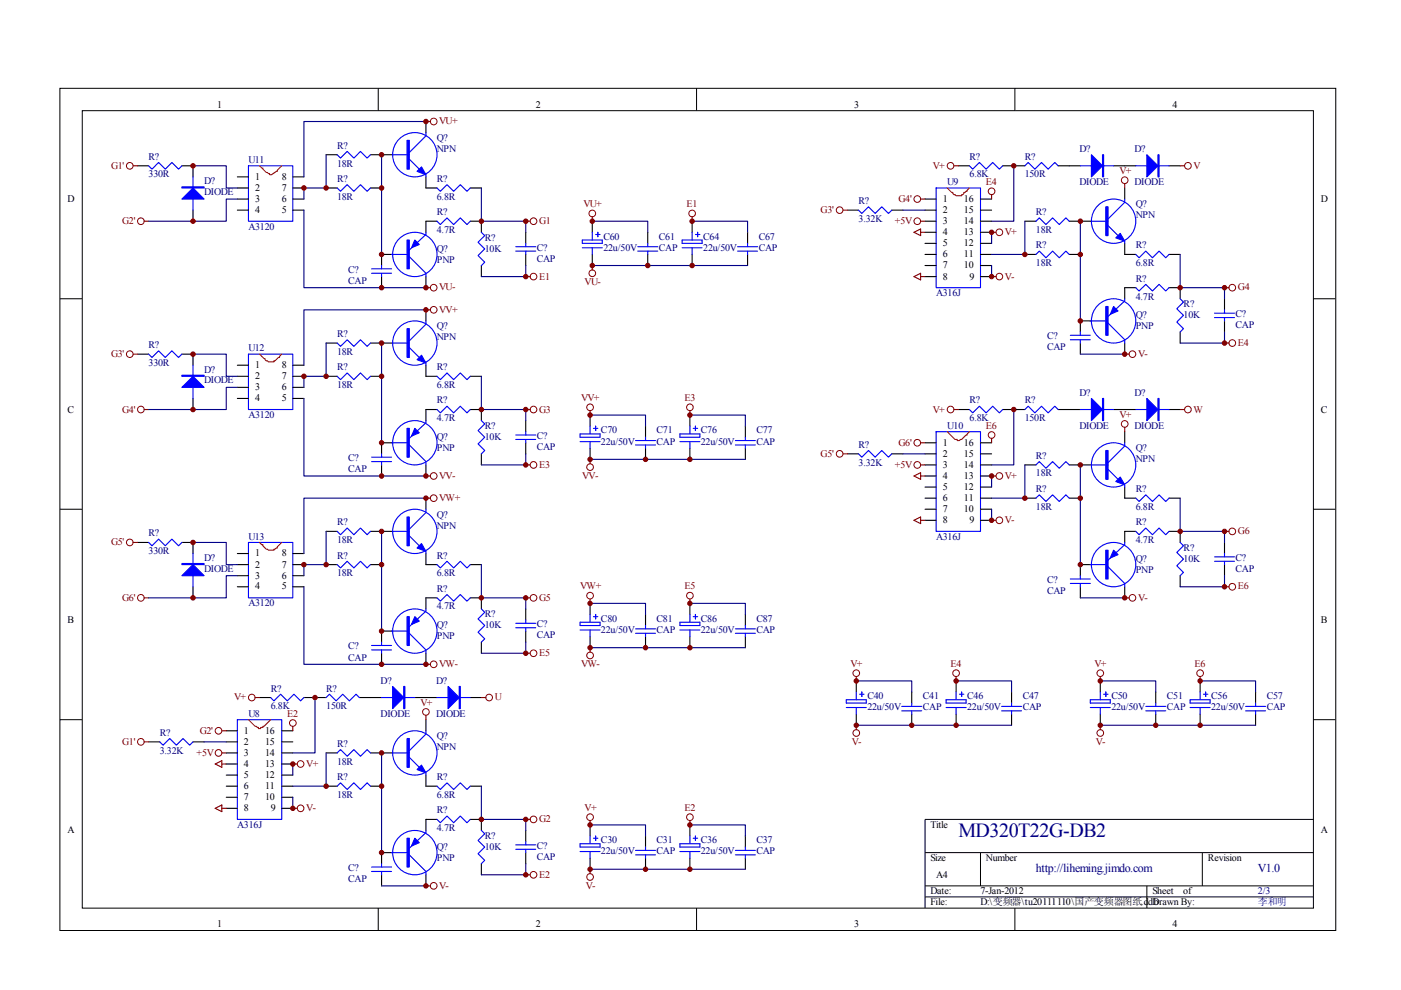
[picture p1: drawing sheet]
<svg xmlns="http://www.w3.org/2000/svg" width="297mm" height="210mm" viewBox="0 0 297 210" stroke-linecap="round" stroke-linejoin="round" font-family="sans-serif">
<g fill="none" stroke="#000" stroke-width=".21">
<path d="M12.7 18.7h270.5v178.6h-270.5zM80.2 18.7v4.7M147.7 18.7v4.7M215.2 18.7v4.7M17.4 23.5h261.1v169h-261.1zM12.7 63.3h4.7M278.4 63.3h4.7M12.7 108h4.7M278.4 108h4.7M12.7 152.6h4.7M278.4 152.6h4.7M278.4 173.7h-82.3v18.8"/>
<path d="M80.2 192.5v4.7M147.7 192.5v4.7M196.1 180.8h82.3M196.1 187.8h82.3M196.1 190.2h82.3M207.9 180.8v7M215.2 192.5v4.7M243.2 187.8v4.7M254.9 180.8v7"/>
</g>
<g fill="none" stroke="#00f" stroke-width=".23">
<path d="M31.5 35.2l.7 .7 1.4-1.4 1.4 1.4 1.4-1.4 1.5 1.4 .7-.7M40.9 37.5v7.1M52.7 35.2h9.4v11.7h-9.4zM71.5 32.8l.7 .7 1.4-1.4 1.4 1.4 1.4-1.4 1.4 1.4 .7-.7M71.5 39.9l.7 .7 1.4-1.4 1.4 1.4 1.4-1.4 1.4 1.4 .7-.7M83.2 32.8h3.6M86.8 33.7l2.1 2.2M90.3 28.1v.7l-3.5 3.5M90.3 37v.5M92.7 39.9l.7 .7 1.4-1.4 1.4 1.4 1.4-1.4 1.4 1.4 .7-.7M198.5 39.9h9.4v21.1h-9.4zM205.5 35.2l.7 .7 1.5-1.4 1.4 1.4 1.4-1.4 1.4 1.4 .7-.7"/>
<path d="M217.3 35.2l.7-.7 1.4 1.4 1.4-1.4 1.4 1.4 1.4-1.4 .7 .7M229 35.2h7.1M240.8 35.2h7.1M78.8 57h4.2M78.8 57.9h4.2M80.9 56.3v.7M80.9 57.9v.7M83 53.9h3.3M86.8 54.4l3.5 3.5v.7M90.3 49.3v.4l-3.5 3.3M92.7 46.9l.7 .7 1.4-1.4 1.4 1.4 1.4-1.4 1.4 1.4 .7-.7M102.1 49.3l.7 .7-1.4 1.4 1.4 1.4-1.4 1.4 1.4 1.4-.7 .7"/>
<path d="M109.4 52.3h4.2M109.4 53.2h4.2M111.5 51.6v.7M111.5 53.2v.7M123.5 50.9h4.2v.7h-4.2zM123.5 52.5h4.2M125.6 49.3v1.6M125.6 52.5v1.4M126.3 49.7h.9M126.8 49.3v.9M135.2 52.3h4.3M135.2 53.2h4.3"/>
<path d="M137.3 51.6v.7M137.3 53.2v.7M144.6 52.5h4.3M144.6 50.9h4.3v.7h-4.3zM146.7 49.3v1.6M146.7 52.5v1.4M147.4 49.7h1M147.9 49.3v.9M156.4 52.3h4.2M156.4 53.2h4.2M158.5 51.6v.7M158.5 53.2v.7"/>
<path d="M182 44.6l.7 .7 1.4-1.4 1.4 1.4 1.5-1.4 1.4 1.4 .7-.7M219.6 46.9l.8-.7 1.4 1.4 1.4-1.4 1.4 1.4 1.4-1.4 .7 .7M219.6 53.9l.8-.7 1.4 1.5 1.4-1.5 1.4 1.5 1.4-1.5 .7 .7M231.4 46.9h3.5M234.9 47.8l2.1 2.2M238.5 42.2v.7l-3.6 3.5M238.5 51.1v.5M240.8 53.9l.7 .8 1.4-1.5 1.4 1.5 1.4-1.5 1.5 1.5 .7-.8M31.5 75.1l.7 .7 1.4-1.4 1.4 1.4 1.4-1.4 1.5 1.4 .7-.7M40.9 77.4v7.1M52.7 75.1h9.4v11.7h-9.4zM71.5 72.7l.7 .7 1.4-1.4 1.4 1.4 1.4-1.4 1.4 1.4 .7-.7"/>
<path d="M71.5 79.8l.7 .7 1.4-1.4 1.4 1.4 1.4-1.4 1.4 1.4 .7-.7M83.2 72.7h3.6M86.8 73.7l2.1 2.1M90.3 68v.7l-3.5 3.6M90.3 77v.4M92.7 79.8l.7 .7 1.4-1.4 1.4 1.4 1.4-1.4 1.4 1.4 .7-.7M226.9 71.1h4.3M226.9 72h4.3M229 70.4v.7M229 72v.7M231.2 68h3.3M234.9 68.5l3.6 3.5v.7"/>
<path d="M238.5 63.3v.5l-3.6 3.3M240.8 61l.7 .7 1.4-1.4 1.4 1.4 1.4-1.4 1.5 1.4 .7-.7M250.2 63.3l.7 .7-1.4 1.5 1.4 1.4-1.4 1.4 1.4 1.4-.7 .7M257.5 66.4h4.2M257.5 67.3h4.2M259.6 65.7v.7M259.6 67.3v.7M78.8 96.9h4.2M78.8 97.9h4.2M80.9 96.2v.7M80.9 97.9v.7M83 93.9h3.3"/>
<path d="M86.8 94.3l3.5 3.6v.7M90.3 89.2v.4l-3.5 3.3M92.7 86.8l.7 .7 1.4-1.4 1.4 1.4 1.4-1.4 1.4 1.4 .7-.7M102.1 89.2l.7 .7-1.4 1.4 1.4 1.4-1.4 1.4 1.4 1.4-.7 .7M109.4 92.2h4.2M109.4 93.2h4.2M111.5 91.5v.7M111.5 93.2v.7M123 92h4.2v.7h-4.2zM123 93.6h4.2M125.1 90.4v1.6M125.1 93.6v1.5"/>
<path d="M125.8 90.8h1M126.3 90.4v.9M134.7 94.3h4.3M134.7 93.4h4.3M136.9 92.7v.7M136.9 94.3v.8M144.2 93.6h4.2M144.2 92h4.2v.7h-4.2zM146.3 90.4v1.6M146.3 93.6v1.5M147 90.8h.9M147.4 90.4v.9"/>
<path d="M155.9 94.3h4.2M155.9 93.4h4.2M158 92.7v.7M158 94.3v.8M182 96.2l.7 .7 1.4-1.4 1.4 1.4 1.5-1.4 1.4 1.4 .7-.7M198.5 91.5h9.4v21.2h-9.4zM205.5 86.8l.7 .7 1.5-1.4 1.4 1.4 1.4-1.4 1.4 1.4 .7-.7M217.3 86.8l.7-.7 1.4 1.4 1.4-1.4 1.4 1.4 1.4-1.4 .7 .7M219.6 98.6l.8-.7 1.4 1.4 1.4-1.4 1.4 1.4 1.4-1.4 .7 .7M229 86.8h7.1M231.4 98.6h3.5M234.9 99.5l2.1 2.1"/>
<path d="M238.5 93.9v.7l-3.6 3.5M240.8 86.8h7.1M31.5 115l.7 .7 1.4-1.4 1.4 1.4 1.4-1.4 1.5 1.4 .7-.7M40.9 117.4v7M52.7 115h9.4v11.8h-9.4zM71.5 112.7l.7 .7 1.4-1.4 1.4 1.4 1.4-1.4 1.4 1.4 .7-.7M71.5 119.7l.7 .7 1.4-1.4 1.4 1.4 1.4-1.4 1.4 1.4 .7-.7M83.2 112.7h3.6M86.8 113.6l2.1 2.1M90.3 108v.7l-3.5 3.5M90.3 116.9v.5M92.7 119.7l.7 .7 1.4-1.4 1.4 1.4 1.4-1.4 1.4 1.4 .7-.7"/>
<path d="M219.6 105.6l.8-.7 1.4 1.4 1.4-1.4 1.4 1.4 1.4-1.4 .7 .7M231.2 119.7h3.3M238.5 115v.5l-3.6 3.3M238.5 102.8v.5M240.8 105.6l.7 .7 1.4-1.4 1.4 1.4 1.4-1.4 1.5 1.4 .7-.7M240.8 112.7l.7 .7 1.4-1.4 1.4 1.4 1.4-1.4 1.5 1.4 .7-.7M250.2 115l.7 .7-1.4 1.4 1.4 1.4-1.4 1.4 1.4 1.5-.7 .7M257.5 118.1h4.2M257.5 119h4.2M259.6 117.4v.7M259.6 119v.7M78.8 136.9h4.2"/>
<path d="M78.8 137.8h4.2M80.9 136.2v.7M80.9 137.8v.7M83 133.8h3.3M86.8 134.3l3.5 3.5v.7M90.3 129.1v.5l-3.5 3.3M92.7 126.8l.7 .7 1.4-1.4 1.4 1.4 1.4-1.4 1.4 1.4 .7-.7M102.1 129.1l.7 .7-1.4 1.4 1.4 1.4-1.4 1.4 1.4 1.4-.7 .8M109.4 132.2h4.2M109.4 133.1h4.2M111.5 131.5v.7M111.5 133.1v.7"/>
<path d="M123 131.9h4.2v.7h-4.2zM123 133.6h4.2M125.1 130.3v1.6M125.1 133.6v1.4M125.8 130.8h1M126.3 130.3v.9M134.7 134.3h4.3M134.7 133.3h4.3M136.9 132.6v.7M136.9 134.3v.7M144.2 131.9h4.2v.7h-4.2zM144.2 133.6h4.2"/>
<path d="M146.3 130.3v1.6M146.3 133.6v1.4M147 130.8h.9M147.4 130.3v.9M155.9 134.3h4.2M155.9 133.3h4.2M158 132.6v.7M158 134.3v.7M226.9 122.8h4.3M226.9 123.7h4.3M229 122.1v.7M229 123.7v.7"/>
<path d="M234.9 120.2l3.6 3.5v.7M33.9 157.3l.7 .7 1.4-1.4 1.4 1.4 1.4-1.4 1.4 1.4 .7-.7M50.3 152.6h9.4v21.1h-9.4zM57.4 147.9l.7 .7 1.4-1.4 1.4 1.4 1.4-1.4 1.4 1.4 .7-.7M69.1 147.9l.7-.7 1.5 1.4 1.4-1.4 1.4 1.4 1.4-1.4 .7 .7M71.5 159.6l.7-.7 1.4 1.4 1.4-1.4 1.4 1.4 1.4-1.4 .7 .7M80.9 147.9h7.1M83.2 159.6h3.6M90.3 154.9v.7l-3.5 3.6M92.7 147.9h7M179.4 148.4h4.3v.7h-4.3zM179.4 150h4.3"/>
<path d="M181.5 146.7v1.7M181.5 150v1.4M182.3 147.2h.9M182.7 146.7v1M191.2 150.7h4.2M191.2 149.8h4.2M193.3 149.1v.7M193.3 150.7v.7M200.6 150h4.2M200.6 148.4h4.2v.7h-4.2zM202.7 146.7v1.7M202.7 150v1.4"/>
<path d="M203.4 147.2h1M203.9 146.7v1M212.4 150.7h4.2M212.4 149.8h4.2M214.5 149.1v.7M214.5 150.7v.7M231.2 150h4.2M231.2 148.4h4.2v.7h-4.2zM233.3 146.7v1.7M233.3 150v1.4M234 147.2h.9M234.5 146.7v1"/>
<path d="M242.9 150.7h4.3M242.9 149.8h4.3M245 149.1v.7M245 150.7v.7M252.3 150h4.3M252.3 148.4h4.3v.7h-4.3zM254.4 146.7v1.7M254.4 150v1.4M255.2 147.2h.9M255.6 146.7v1M264.1 150.7h4.2M264.1 149.8h4.2"/>
<path d="M266.2 149.1v.7M266.2 150.7v.7M71.5 166.7l.7-.7 1.4 1.4 1.4-1.4 1.4 1.4 1.4-1.4 .7 .7M86.8 160.6l2.1 2.1M90.3 176.1v.4l-3.5 3.3M90.3 163.9v.4M92.7 166.7l.7 .7 1.4-1.4 1.4 1.4 1.4-1.4 1.4 1.4 .7-.7M92.7 173.7l.7 .7 1.4-1.4 1.4 1.4 1.4-1.4 1.4 1.4 .7-.7M102.1 176.1l.7 .7-1.4 1.4 1.4 1.4-1.4 1.4 1.4 1.4-.7 .7M109.4 179.1h4.2M111.5 178.4v.7M123 178.9h4.2v.7h-4.2z"/>
<path d="M125.1 177.3v1.6M125.8 177.7h1M126.3 177.3v.9M136.9 179.6v.7M144.2 178.9h4.2v.7h-4.2zM146.3 177.3v1.6M147 177.7h.9M147.4 177.3v.9M158 179.6v.7M78.8 183.8h4.2M78.8 184.8h4.2M80.9 183.1v.7"/>
<path d="M80.9 184.8v.7M83 180.8h3.3M86.8 181.2l3.5 3.6v.7M109.4 180.1h4.2M111.5 180.1v.7M123 180.5h4.2M125.1 180.5v1.5M134.7 181.2h4.3M134.7 180.3h4.3M136.9 181.2v.8M144.2 180.5h4.2M146.3 180.5v1.5"/>
<path d="M155.9 181.2h4.2M155.9 180.3h4.2M158 181.2v.8"/>
<circle cx="88" cy="32.8" r="4.7"/>
<circle cx="88" cy="53.9" r="4.7"/>
<circle cx="236.1" cy="46.9" r="4.7"/>
<circle cx="88" cy="72.7" r="4.7"/>
<circle cx="236.1" cy="68" r="4.7"/>
<circle cx="88" cy="93.9" r="4.7"/>
<circle cx="236.1" cy="98.6" r="4.7"/>
<circle cx="88" cy="112.7" r="4.7"/>
<circle cx="236.1" cy="119.7" r="4.7"/>
<circle cx="88" cy="133.8" r="4.7"/>
<circle cx="88" cy="159.6" r="4.7"/>
<circle cx="88" cy="180.8" r="4.7"/>
</g>
<g fill="none" stroke="#000" stroke-width=".23">
<path d="M29.2 35.2h2.3M38.6 35.2h2.3v2.3M50.3 37.5h2.4M50.3 39.9h2.4M62.1 37.5h2.3M62.1 39.9h2.3M69.1 39.9h2.4M69.1 32.8h2.4M78.5 39.9h2.4M78.5 32.8h4.7M90.3 37.5v2.4h2.4M90.3 25.8v2.3"/>
<path d="M99.7 39.9h2.4M203.2 35.2h2.3M212.6 35.2h4.7M224.3 35.2h4.7M236.1 35.2h4.7M238.5 39.9v2.3M247.9 35.2h2.3M40.9 44.6v2.3M50.3 42.2h2.4M50.3 44.6h2.4M62.1 42.2h2.3M62.1 44.6h2.3"/>
<path d="M80.9 58.6v2.4M83.2 53.9h-2.3v2.4M90.3 58.6v2.4M92.7 46.9h-2.4v2.4M99.7 46.9h2.4v2.4M102.1 56.3v2.3M111.5 49.3v2.3M111.5 53.9v2.4M125.6 46.9v2.4M125.6 53.9v2.4M137.3 49.3v2.3M137.3 53.9v2.4"/>
<path d="M146.7 46.9v2.4M146.7 53.9v2.4M158.5 49.3v2.3M158.5 53.9v2.4M179.7 44.6h2.3M189.1 44.6h2.3M196.1 42.2h2.4M196.1 44.6h2.4M196.1 53.9h2.4M196.1 46.9h2.4M196.1 49.3h2.4M196.1 51.6h2.4"/>
<path d="M196.1 56.3h2.4M196.1 58.6h2.4M207.9 42.2h2.3M207.9 44.6h2.3M207.9 53.9h2.3M207.9 46.9h2.3M207.9 49.3h2.3M207.9 51.6h2.3M207.9 56.3h2.3M207.9 58.6h2.3M217.3 53.9h2.3M217.3 46.9h2.3"/>
<path d="M226.7 53.9h2.3M226.7 46.9h4.7M238.5 51.6v2.3h2.3M247.9 53.9h2.3M29.2 75.1h2.3M38.6 75.1h2.3v2.3M50.3 77.4h2.4M50.3 79.8h2.4M62.1 77.4h2.3M62.1 79.8h2.3M69.1 79.8h2.4M69.1 72.7h2.4"/>
<path d="M78.5 79.8h2.4M78.5 72.7h4.7M90.3 65.7v2.3M90.3 77.4v2.4h2.4M99.7 79.8h2.4M229 72.7v2.4M231.4 68h-2.4v2.4M238.5 72.7v2.4M240.8 61h-2.3v2.3M247.9 61h2.3v2.3M250.2 70.4v2.3M259.6 63.3v2.4"/>
<path d="M259.6 68v2.4M40.9 84.5v2.3M50.3 82.1h2.4M50.3 84.5h2.4M62.1 82.1h2.3M62.1 84.5h2.3M80.9 98.6v2.3M83.2 93.9h-2.3v2.3M90.3 98.6v2.3M92.7 86.8h-2.4v2.4M99.7 86.8h2.4v2.4M102.1 96.2v2.4"/>
<path d="M111.5 89.2v2.3M111.5 93.9v2.3M125.1 88v2.4M125.1 95.1v2.3M136.9 90.4v2.3M136.9 95.1v2.3M146.3 88v2.4M146.3 95.1v2.3M158 90.4v2.3M158 95.1v2.3M179.7 96.2h2.3M189.1 96.2h2.3"/>
<path d="M196.1 93.9h2.4M196.1 96.2h2.4M196.1 98.6h2.4M203.2 86.8h2.3M207.9 93.9h2.3M207.9 96.2h2.3M207.9 98.6h2.3M212.6 86.8h4.7M217.3 98.6h2.3M224.3 86.8h4.7M226.7 98.6h4.7M236.1 86.8h4.7"/>
<path d="M238.5 91.5v2.4M247.9 86.8h2.3M29.2 115h2.3M38.6 115h2.3v2.4M50.3 117.4h2.4M50.3 119.7h2.4M62.1 117.4h2.3M62.1 119.7h2.3M69.1 119.7h2.4M69.1 112.7h2.4M78.5 119.7h2.4M78.5 112.7h4.7"/>
<path d="M90.3 105.6v2.4M90.3 117.4v2.3h2.4M99.7 119.7h2.4M196.1 100.9h2.4M196.1 103.3h2.4M196.1 105.6h2.4M196.1 108h2.4M196.1 110.3h2.4M207.9 100.9h2.3M207.9 103.3h2.3M207.9 105.6h2.3M207.9 108h2.3"/>
<path d="M207.9 110.3h2.3M217.3 105.6h2.3M226.7 105.6h2.3M231.4 119.7h-2.4v2.4M238.5 103.3v2.3h2.3M240.8 112.7h-2.3v2.3M247.9 112.7h2.3v2.3M247.9 105.6h2.3M259.6 115v2.4M259.6 119.7v2.4M40.9 124.4v2.4M50.3 122.1h2.4"/>
<path d="M50.3 124.4h2.4M62.1 122.1h2.3M62.1 124.4h2.3M80.9 138.5v2.4M83.2 133.8h-2.3v2.4M90.3 138.5v2.4M92.7 126.8h-2.4v2.3M99.7 126.8h2.4v2.3M102.1 136.2v2.3M111.5 129.1v2.4M111.5 133.8v2.4M125.1 127.9v2.4"/>
<path d="M125.1 135v2.3M136.9 130.3v2.3M136.9 135v2.3M146.3 127.9v2.4M146.3 135v2.3M158 130.3v2.3M158 135v2.3M229 124.4v2.4M238.5 124.4v2.4M250.2 122.1v2.3M31.5 157.3h2.4M40.9 157.3h2.4"/>
<path d="M48 154.9h2.3M48 157.3h2.3M48 159.6h2.3M55 147.9h2.4M59.7 154.9h2.4M59.7 157.3h2.4M59.7 159.6h2.4M64.4 147.9h4.7M69.1 159.6h2.4M76.2 147.9h4.7M78.5 159.6h4.7M88 147.9h4.7"/>
<path d="M90.3 152.6v2.3M99.7 147.9h2.4M181.5 144.4v2.3M181.5 151.4v2.4M193.3 146.7v2.4M193.3 151.4v2.4M202.7 144.4v2.3M202.7 151.4v2.4M214.5 146.7v2.4M214.5 151.4v2.4M233.3 144.4v2.3M233.3 151.4v2.4"/>
<path d="M245 146.7v2.4M245 151.4v2.4M254.4 144.4v2.3M254.4 151.4v2.4M266.2 146.7v2.4M266.2 151.4v2.4M48 162h2.3M48 164.3h2.3M48 166.7h2.3M48 169h2.3M48 171.4h2.3M59.7 162h2.4"/>
<path d="M59.7 164.3h2.4M59.7 166.7h2.4M59.7 169h2.4M59.7 171.4h2.4M69.1 166.7h2.4M78.5 166.7h2.4M90.3 164.3v2.4h2.4M92.7 173.7h-2.4v2.4M99.7 173.7h2.4v2.4M99.7 166.7h2.4M111.5 176.1v2.3M125.1 174.9v2.4"/>
<path d="M136.9 177.3v2.3M146.3 174.9v2.4M158 177.3v2.3M80.9 185.5v2.3M83.2 180.8h-2.3v2.3M90.3 185.5v2.3M102.1 183.1v2.4M111.5 180.8v2.3M125.1 182v2.3M136.9 182v2.3M146.3 182v2.3M158 182v2.3"/>
</g>
<path d="M55 35.2l.5 .4h.2v.3l.7 .7 .7 .2v.2h.5l.5-.2v-.2l.7-.3v-.2l.9-.9M200.8 39.9l1 .9h.2a1.27 1.27 0 0 0 1.6 .7h.3v-.2l.5-.3v-.2l.7-.2v-.3l.4-.4M55 75.1l1 .9h.2v.3a2.17 2.17 0 0 0 1.9 .4v-.2h.2l.7-.7h.3v-.2l.4-.5M200.8 91.5l1.2 1.2a.74 .74 0 0 0 .9 .5v.2a2.15 2.15 0 0 0 1.9-1.2h.3v-.2l.4-.5M55 115l.5 .5h.2v.2l.5 .5a2.17 2.17 0 0 0 1.9 .5v-.3l.7-.2v-.2l.9-1M52.7 152.6l.2 .2a3.7 3.7 0 0 0 1.9 1.4v.3h.5v-.3h.4v-.2h.3l1.4-1.4" fill="none" stroke="#f00" stroke-width=".23"/>
<g fill="#00f" stroke="#00f" stroke-width=".23">
<path d="M88.4 36.3l1-.9 .9 1.6z"/>
<path d="M88 50.9l.9 .9-1.7 .7z"/>
<path d="M88.4 76.3l1-1 .9 1.7z"/>
<path d="M88 90.8l.9 1-1.7 .7z"/>
<path d="M88.4 116.2l1-.9 .9 1.6z"/>
<path d="M88 130.8l.9 .9-1.7 .7z"/>
<path d="M88.4 163.2l1-1 .9 1.7z"/>
<path d="M88 177.7l.9 1-1.7 .7z"/>
<path d="M83.2 145.5l2.4 2.4-2.4 2.3z"/>
<path d="M95 145.5l2.4 2.4-2.4 2.3z"/>
<path d="M236.6 50.4l.9-.9 1 1.6z"/>
<path d="M236.1 65l.9 .9-1.6 .7z"/>
<path d="M231.4 32.8l2.4 2.4-2.4 2.3z"/>
<path d="M243.2 32.8l2.3 2.4-2.3 2.3z"/>
<path d="M236.6 102.1l.9-.9 1 1.6z"/>
<path d="M236.1 116.7l.9 .9-1.6 .7z"/>
<path d="M231.4 84.5l2.4 2.3-2.4 2.4z"/>
<path d="M243.2 84.5l2.3 2.3-2.3 2.4z"/>
<path d="M38.6 42.2l2.3-2.3 2.4 2.3z"/>
<path d="M38.6 82.1l2.3-2.3 2.4 2.3z"/>
<path d="M38.6 122.1l2.3-2.4 2.4 2.4z"/>
<path d="M86.3 29.8h.5v6.1h-.5z" fill-rule="evenodd"/>
<path d="M86.3 50.9h.5v6.1h-.5z" fill-rule="evenodd"/>
<path d="M86.3 69.7h.5v6.1h-.5z" fill-rule="evenodd"/>
<path d="M86.3 90.8h.5v6.1h-.5z" fill-rule="evenodd"/>
<path d="M86.3 109.6h.5v6.1h-.5z" fill-rule="evenodd"/>
<path d="M86.3 130.8h.5v6.1h-.5z" fill-rule="evenodd"/>
<path d="M86.3 156.6h.5v6.1h-.5z" fill-rule="evenodd"/>
<path d="M86.3 177.7h.5v6.1h-.5z" fill-rule="evenodd"/>
<path d="M85.6 145.5h.2v4.7h-.2z" fill-rule="evenodd"/>
<path d="M97.4 145.5h.2v4.7h-.2z" fill-rule="evenodd"/>
<path d="M234.5 43.9h.4v6.1h-.4z" fill-rule="evenodd"/>
<path d="M234.5 65h.4v6.1h-.4z" fill-rule="evenodd"/>
<path d="M233.8 32.8h.2v4.7h-.2z" fill-rule="evenodd"/>
<path d="M245.5 32.8h.2v4.7h-.2z" fill-rule="evenodd"/>
<path d="M234.5 95.5h.4v6.1h-.4z" fill-rule="evenodd"/>
<path d="M234.5 116.7h.4v6.1h-.4z" fill-rule="evenodd"/>
<path d="M233.8 84.5h.2v4.7h-.2z" fill-rule="evenodd"/>
<path d="M245.5 84.5h.2v4.7h-.2z" fill-rule="evenodd"/>
<path d="M38.6 39.6h4.7v.3h-4.7z" fill-rule="evenodd"/>
<path d="M38.6 79.5h4.7v.3h-4.7z" fill-rule="evenodd"/>
<path d="M38.6 119.5h4.7v.2h-4.7z" fill-rule="evenodd"/>
</g>
<g fill="none" stroke="#800000" stroke-width=".21">
<circle cx="27.5" cy="35.2" r=".71"/>
<circle cx="92" cy="25.8" r=".71"/>
<circle cx="201.5" cy="35.2" r=".71"/>
<circle cx="238.5" cy="38.2" r=".71"/>
<circle cx="251.9" cy="35.2" r=".71"/>
<circle cx="29.9" cy="46.9" r=".7"/>
<circle cx="113.1" cy="46.9" r=".7"/>
<circle cx="113.1" cy="58.6" r=".7"/>
<circle cx="125.6" cy="57.9" r=".71"/>
<circle cx="125.6" cy="45.3" r=".71"/>
<circle cx="146.7" cy="45.3" r=".7"/>
<circle cx="178" cy="44.6" r=".71"/>
<circle cx="194.5" cy="46.9" r=".71"/>
<circle cx="194.5" cy="42.2" r=".71"/>
<circle cx="210.2" cy="40.6" r=".71"/>
<circle cx="211.9" cy="49.2" r=".71"/>
<circle cx="211.9" cy="58.6" r=".7"/>
<circle cx="27.5" cy="75.1" r=".71"/>
<circle cx="92" cy="65.7" r=".71"/>
<circle cx="92" cy="61" r=".71"/>
<circle cx="240.1" cy="75.1" r=".71"/>
<circle cx="261.3" cy="61" r=".71"/>
<circle cx="261.3" cy="72.7" r=".71"/>
<circle cx="29.9" cy="86.8" r=".7"/>
<circle cx="113.1" cy="98.6" r=".71"/>
<circle cx="113.1" cy="86.8" r=".7"/>
<circle cx="125.1" cy="86.4" r=".71"/>
<circle cx="125.1" cy="99" r=".71"/>
<circle cx="146.3" cy="86.4" r=".71"/>
<circle cx="178" cy="96.2" r=".71"/>
<circle cx="194.5" cy="98.6" r=".71"/>
<circle cx="194.5" cy="93.9" r=".71"/>
<circle cx="201.5" cy="86.8" r=".71"/>
<circle cx="210.2" cy="92.2" r=".71"/>
<circle cx="238.5" cy="89.9" r=".71"/>
<circle cx="251.9" cy="86.8" r=".71"/>
<circle cx="27.5" cy="115" r=".71"/>
<circle cx="92" cy="100.9" r=".71"/>
<circle cx="92" cy="105.6" r=".71"/>
<circle cx="211.9" cy="110.3" r=".71"/>
<circle cx="211.9" cy="100.9" r=".7"/>
<circle cx="261.3" cy="112.7" r=".71"/>
<circle cx="29.9" cy="126.8" r=".71"/>
<circle cx="113.1" cy="126.8" r=".71"/>
<circle cx="113.1" cy="138.5" r=".7"/>
<circle cx="125.1" cy="139" r=".71"/>
<circle cx="125.1" cy="126.3" r=".71"/>
<circle cx="146.3" cy="126.3" r=".7"/>
<circle cx="240.1" cy="126.8" r=".71"/>
<circle cx="261.3" cy="124.4" r=".71"/>
<circle cx="29.9" cy="157.3" r=".71"/>
<circle cx="46.3" cy="159.6" r=".71"/>
<circle cx="46.3" cy="154.9" r=".7"/>
<circle cx="53.4" cy="147.9" r=".7"/>
<circle cx="62.1" cy="153.3" r=".71"/>
<circle cx="90.3" cy="150.9" r=".71"/>
<circle cx="92" cy="140.8" r=".71"/>
<circle cx="103.7" cy="147.9" r=".71"/>
<circle cx="181.5" cy="155.4" r=".71"/>
<circle cx="181.5" cy="142.7" r=".7"/>
<circle cx="202.7" cy="142.7" r=".71"/>
<circle cx="233.3" cy="155.4" r=".71"/>
<circle cx="233.3" cy="142.7" r=".7"/>
<circle cx="254.4" cy="142.7" r=".71"/>
<circle cx="63.7" cy="162" r=".71"/>
<circle cx="63.7" cy="171.4" r=".71"/>
<circle cx="113.1" cy="173.7" r=".71"/>
<circle cx="125.1" cy="173.3" r=".71"/>
<circle cx="146.3" cy="173.3" r=".7"/>
<circle cx="92" cy="187.8" r=".71"/>
<circle cx="113.1" cy="185.5" r=".7"/>
<circle cx="125.1" cy="185.9" r=".71"/>
</g>
<g fill="none" stroke="#800000" stroke-width=".23">
<path d="M28.2 35.2h1M90.3 25.8h.9M202.2 35.2h1M238.5 38.9v1M250.2 35.2h1M30.6 46.9h.9M111.5 46.9h.9M111.5 58.6h.9M125.6 46v.9M125.6 56.3v.9M146.7 46v.9M178.7 44.6h1"/>
<path d="M193.8 49.3l1.4-.8v1.5zM193.8 58.6l1.4-.7v1.4zM195.2 46.9h.9M195.2 58.6h.9M195.2 49.3h.9M195.2 42.2h.9M210.2 58.6h1M210.2 41.3v.9M210.2 49.3h1M28.2 75.1h1M90.3 61h.9M90.3 65.7h.9"/>
<path d="M238.5 75.1h.9M259.6 61h1M259.6 72.7h1M30.6 86.8h.9M111.5 86.8h.9M111.5 98.6h.9M125.1 87.1v.9M125.1 97.4v.9M146.3 87.1v.9M178.7 96.2h1M195.2 98.6h.9M195.2 93.9h.9"/>
<path d="M202.2 86.8h1M210.2 92.9v1M238.5 90.6v.9M250.2 86.8h1M28.2 115h1M90.3 100.9h.9M90.3 105.6h.9M193.8 100.9l1.4-.7v1.4zM193.8 110.3l1.4-.7v1.4zM195.2 100.9h.9M195.2 110.3h.9M210.2 100.9h1"/>
<path d="M210.2 110.3h1M259.6 112.7h1M30.6 126.8h.9M111.5 126.8h.9M111.5 138.5h.9M125.1 127v.9M125.1 137.3v1M146.3 127v.9M238.5 126.8h.9M259.6 124.4h1M30.6 157.3h.9M47 159.6h1"/>
<path d="M47 154.9h1M54.1 147.9h.9M62.1 154v.9M90.3 140.9h.9M90.3 151.7v.9M102.1 147.9h.9M181.5 143.4v1M181.5 153.8v.9M202.7 143.4v1M233.3 143.4v1M233.3 153.8v.9M254.4 143.4v1"/>
<path d="M45.6 162l1.4-.7v1.4zM45.6 171.4l1.4-.7v1.4zM47 162h1M47 171.4h1M62.1 162h.9M62.1 171.4h.9M111.5 173.7h.9M125.1 174v.9M146.3 174v.9M90.3 187.8h.9M111.5 185.5h.9M125.1 184.3v.9"/>
</g>
<g fill="none" stroke="#000080" stroke-width=".23">
<path d="M40.9 35.2h7.1v4.7h2.3M69.1 32.8v7.1h-4.7v2.3M80.9 32.8v21.1M90.3 25.8h-25.9v11.7M102.1 39.9v7h9.4v2.4M214.9 35.2v11.7h-4.7M50.3 42.2h-2.3v4.7h-16.5M64.4 44.6v16.4h25.9M111.5 56.3v2.3h-9.4M125.6 46.9h11.7v2.4M125.6 56.3h32.9M146.7 46.9h11.8v2.4"/>
<path d="M191.4 44.6h4.7M210.2 49.3v2.3M210.2 56.3v2.3M217.3 46.9v7h-7.1M229 46.9v21.1M250.2 53.9v7.1h9.4v2.3M40.9 75.1h7.1v4.7h2.3M69.1 72.7v7.1h-4.7v2.3M80.9 72.7v21.2M90.3 65.7h-25.9v11.7M102.1 79.8v7h9.4v2.4M229 75.1h9.5"/>
<path d="M259.6 70.4v2.3h-9.4M50.3 82.1h-2.3v4.7h-16.5M64.4 84.5v16.4h25.9M111.5 96.2v2.4h-9.4M125.1 88h11.8v2.4M125.1 97.4h32.9M146.3 88h11.7v2.4M191.4 96.2h4.7M214.9 86.8v11.8h-4.7M217.3 98.6v7h-7.1M229 98.6v21.1M40.9 115h7.1v4.7h2.3"/>
<path d="M69.1 112.7v7h-4.7v2.4M80.9 112.7v21.1M90.3 105.6h-25.9v11.8M102.1 119.7v7.1h9.4v2.3M210.2 100.9v2.4M210.2 108v2.3M250.2 105.6v7.1h9.4v2.3M50.3 122.1h-2.3v4.7h-16.5M64.4 124.4v16.5h25.9M111.5 136.2v2.3h-9.4M125.1 127.9h11.8v2.4M125.1 137.3h32.9"/>
<path d="M146.3 127.9h11.7v2.4M229 126.8h9.5M259.6 122.1v2.3h-9.4M43.3 157.3h4.7M66.8 147.9v11.7h-4.7M69.1 159.6v7.1h-7M80.9 159.6v21.2M181.5 144.4h11.8v2.3M181.5 153.8h33M202.7 144.4h11.8v2.3M233.3 144.4h11.7v2.3M233.3 153.8h32.9"/>
<path d="M254.4 144.4h11.8v2.3M62.1 162v2.3M62.1 169v2.4M102.1 166.7v7h9.4v2.4M125.1 174.9h11.8v2.4M146.3 174.9h11.7v2.4M80.9 187.8h9.4M111.5 183.1v2.4h-9.4M125.1 184.3h32.9"/>
</g>
<g fill="#800000" stroke="#800000" stroke-width=".21">
<circle cx="64.4" cy="39.9" r=".47"/>
<circle cx="80.9" cy="32.8" r=".47"/>
<circle cx="90.3" cy="25.8" r=".47"/>
<circle cx="90.3" cy="61" r=".47"/>
<circle cx="80.9" cy="53.9" r=".47"/>
<circle cx="102.1" cy="46.9" r=".47"/>
<circle cx="80.9" cy="39.9" r=".47"/>
<circle cx="69.1" cy="39.9" r=".47"/>
<circle cx="111.5" cy="58.6" r=".47"/>
<circle cx="111.5" cy="46.9" r=".47"/>
<circle cx="80.9" cy="61" r=".47"/>
<circle cx="64.4" cy="79.8" r=".47"/>
<circle cx="80.9" cy="72.7" r=".47"/>
<circle cx="80.9" cy="93.9" r=".47"/>
<circle cx="102.1" cy="86.8" r=".47"/>
<circle cx="80.9" cy="79.8" r=".47"/>
<circle cx="69.1" cy="79.8" r=".47"/>
<circle cx="80.9" cy="100.9" r=".47"/>
<circle cx="64.4" cy="119.7" r=".47"/>
<circle cx="80.9" cy="112.7" r=".47"/>
<circle cx="80.9" cy="133.8" r=".47"/>
<circle cx="102.1" cy="126.8" r=".47"/>
<circle cx="80.9" cy="119.7" r=".47"/>
<circle cx="69.1" cy="119.7" r=".47"/>
<circle cx="80.9" cy="140.8" r=".47"/>
<circle cx="69.1" cy="166.7" r=".47"/>
<circle cx="62.1" cy="162" r=".47"/>
<circle cx="62.1" cy="171.4" r=".47"/>
<circle cx="66.8" cy="147.9" r=".47"/>
<circle cx="80.9" cy="159.6" r=".47"/>
<circle cx="80.9" cy="166.7" r=".47"/>
<circle cx="111.5" cy="173.7" r=".47"/>
<circle cx="102.1" cy="173.7" r=".47"/>
<circle cx="111.5" cy="185.5" r=".47"/>
<circle cx="80.9" cy="180.8" r=".47"/>
<circle cx="90.3" cy="187.8" r=".47"/>
<circle cx="111.5" cy="86.8" r=".47"/>
<circle cx="111.5" cy="98.6" r=".47"/>
<circle cx="111.5" cy="126.8" r=".47"/>
<circle cx="111.5" cy="138.5" r=".47"/>
<circle cx="90.3" cy="65.7" r=".47"/>
<circle cx="90.3" cy="100.9" r=".47"/>
<circle cx="90.3" cy="105.6" r=".47"/>
<circle cx="90.3" cy="140.8" r=".47"/>
<circle cx="137.3" cy="56.3" r=".47"/>
<circle cx="125.6" cy="46.9" r=".47"/>
<circle cx="125.6" cy="56.3" r=".47"/>
<circle cx="146.7" cy="46.9" r=".47"/>
<circle cx="146.7" cy="56.3" r=".47"/>
<circle cx="136.9" cy="97.4" r=".47"/>
<circle cx="146.3" cy="97.4" r=".47"/>
<circle cx="136.9" cy="137.3" r=".47"/>
<circle cx="146.3" cy="137.3" r=".47"/>
<circle cx="136.9" cy="184.3" r=".47"/>
<circle cx="146.3" cy="184.3" r=".47"/>
<circle cx="193.3" cy="153.8" r=".47"/>
<circle cx="202.7" cy="153.8" r=".47"/>
<circle cx="245" cy="153.8" r=".47"/>
<circle cx="254.4" cy="153.8" r=".47"/>
<circle cx="125.1" cy="88" r=".47"/>
<circle cx="125.1" cy="97.4" r=".47"/>
<circle cx="146.3" cy="88" r=".47"/>
<circle cx="146.3" cy="127.9" r=".47"/>
<circle cx="125.1" cy="127.9" r=".47"/>
<circle cx="125.1" cy="137.3" r=".47"/>
<circle cx="125.1" cy="174.9" r=".47"/>
<circle cx="125.1" cy="184.3" r=".47"/>
<circle cx="146.3" cy="174.9" r=".47"/>
<circle cx="202.7" cy="144.4" r=".47"/>
<circle cx="254.4" cy="144.4" r=".47"/>
<circle cx="181.5" cy="144.4" r=".47"/>
<circle cx="181.5" cy="153.8" r=".47"/>
<circle cx="233.3" cy="144.4" r=".47"/>
<circle cx="233.3" cy="153.8" r=".47"/>
<circle cx="210.2" cy="58.6" r=".47"/>
<circle cx="210.2" cy="49.3" r=".47"/>
<circle cx="229" cy="46.9" r=".47"/>
<circle cx="238.5" cy="75.1" r=".47"/>
<circle cx="229.1" cy="68" r=".47"/>
<circle cx="250.2" cy="61" r=".47"/>
<circle cx="217.3" cy="53.9" r=".47"/>
<circle cx="229.1" cy="53.9" r=".47"/>
<circle cx="214.9" cy="35.2" r=".47"/>
<circle cx="259.6" cy="61" r=".47"/>
<circle cx="259.6" cy="72.7" r=".47"/>
<circle cx="210.2" cy="110.3" r=".47"/>
<circle cx="210.2" cy="100.9" r=".47"/>
<circle cx="229.1" cy="98.6" r=".47"/>
<circle cx="238.5" cy="126.8" r=".47"/>
<circle cx="229" cy="119.7" r=".47"/>
<circle cx="250.2" cy="112.7" r=".47"/>
<circle cx="217.3" cy="105.6" r=".47"/>
<circle cx="229" cy="105.6" r=".47"/>
<circle cx="214.9" cy="86.8" r=".47"/>
<circle cx="259.6" cy="112.7" r=".47"/>
<circle cx="259.6" cy="124.4" r=".47"/>
<circle cx="40.9" cy="46.9" r=".47"/>
<circle cx="40.9" cy="35.2" r=".47"/>
<circle cx="40.9" cy="86.8" r=".47"/>
<circle cx="40.9" cy="75.1" r=".47"/>
<circle cx="40.9" cy="126.8" r=".47"/>
<circle cx="40.9" cy="115" r=".47"/>
</g>
<text font-size="4.2" fill="#000080" x="203.2" y="177.4">MD320T22G-DB2</text>
<g font-size="2.5" fill="#000080">
<text x="219.6" y="184.8">http://liheming.jimdo.com</text>
<text x="266.7" y="184.8">V1.0</text>
</g>
<g font-size="2.1">
<text x="46.1" y="22.9">1</text>
<text x="113.6" y="22.9">2</text>
<text x="181.1" y="22.9">3</text>
<text x="248.6" y="22.9">4</text>
<text x="54.1" y="38.1">1</text>
<text x="54.1" y="40.5">2</text>
<text x="59.8" y="40.5">7</text>
<text x="59.8" y="38.1">8</text>
<text x="14.3" y="42.8">D</text>
<text x="54.1" y="42.8">3</text>
<text x="54.1" y="45.1">4</text>
<text x="59.8" y="45.1">5</text>
<text x="59.8" y="42.8">6</text>
<text x="199.9" y="42.8">1</text>
<text x="199.9" y="45.1">2</text>
<text x="199.9" y="47.5">3</text>
<text x="204.4" y="47.5">14</text>
<text x="204.4" y="45.1">15</text>
<text x="204.4" y="42.8">16</text>
<text x="280.1" y="42.8">D</text>
<text x="199.9" y="49.9">4</text>
<text x="199.9" y="52.2">5</text>
<text x="204.4" y="52.2">12</text>
<text x="204.4" y="49.9">13</text>
<text x="199.9" y="54.5">6</text>
<text x="199.9" y="56.9">7</text>
<text x="199.9" y="59.3">8</text>
<text x="204.4" y="56.9">10</text>
<text x="204.4" y="54.5">11</text>
<text x="205.6" y="59.3">9</text>
<text x="54.1" y="78.1">1</text>
<text x="54.1" y="80.4">2</text>
<text x="54.1" y="82.7">3</text>
<text x="59.8" y="82.7">6</text>
<text x="59.8" y="80.4">7</text>
<text x="59.8" y="78.1">8</text>
<text x="14.3" y="87.5">C</text>
<text x="54.1" y="85.1">4</text>
<text x="59.8" y="85.1">5</text>
<text x="280.1" y="87.5">C</text>
<text x="199.9" y="94.5">1</text>
<text x="204.4" y="94.5">16</text>
<text x="199.9" y="96.9">2</text>
<text x="199.9" y="99.2">3</text>
<text x="199.9" y="101.5">4</text>
<text x="204.4" y="101.5">13</text>
<text x="204.4" y="99.2">14</text>
<text x="204.4" y="96.9">15</text>
<text x="199.9" y="103.9">5</text>
<text x="199.9" y="106.2">6</text>
<text x="204.4" y="106.2">11</text>
<text x="204.4" y="103.9">12</text>
<text x="199.9" y="108.6">7</text>
<text x="199.9" y="110.9">8</text>
<text x="204.4" y="108.6">10</text>
<text x="205.6" y="110.9">9</text>
<text x="54.1" y="118">1</text>
<text x="59.8" y="118">8</text>
<text x="54.1" y="120.3">2</text>
<text x="54.1" y="122.7">3</text>
<text x="54.1" y="125">4</text>
<text x="59.8" y="125">5</text>
<text x="59.8" y="122.7">6</text>
<text x="59.8" y="120.3">7</text>
<text x="14.3" y="132.1">B</text>
<text x="280.1" y="132.1">B</text>
<text x="51.7" y="155.5">1</text>
<text x="56.2" y="155.5">16</text>
<text x="51.7" y="157.9">2</text>
<text x="51.7" y="160.3">3</text>
<text x="56.2" y="160.3">14</text>
<text x="56.2" y="157.9">15</text>
<text x="51.7" y="162.6">4</text>
<text x="51.7" y="164.9">5</text>
<text x="51.7" y="167.3">6</text>
<text x="56.2" y="167.3">11</text>
<text x="56.2" y="164.9">12</text>
<text x="56.2" y="162.6">13</text>
<text x="51.7" y="169.6">7</text>
<text x="51.7" y="172">8</text>
<text x="56.2" y="169.6">10</text>
<text x="57.4" y="172">9</text>
<text x="14.3" y="176.7">A</text>
<text x="197.3" y="175.5">Title</text>
<text x="280.1" y="176.7">A</text>
<text x="197.3" y="182.6">Size</text>
<text x="209" y="182.6">Number</text>
<text x="256.1" y="182.6">Revision</text>
<text x="197.3" y="189.6">Date:</text>
<text x="197.3" y="192">File:</text>
<text x="198.5" y="186.1">A4</text>
<text x="207.9" y="189.6">7-Jan-2012</text>
<text x="207.9" y="192">D:\变频器\tu20111110\国产变频器图纸.ddb</text>
<text x="244.3" y="189.6">Sheet</text>
<text x="244.3" y="192">Drawn By:</text>
<text x="250.9" y="189.6">of</text>
<text x="46.1" y="196.6">1</text>
<text x="113.6" y="196.6">2</text>
<text x="181.1" y="196.6">3</text>
<text x="248.6" y="196.6">4</text>
</g>
<g font-size="2.1" fill="#000080">
<text x="92.6" y="29.9">Q?</text>
<text x="31.5" y="33.9">R?</text>
<text x="52.7" y="34.6">U11</text>
<text x="71.5" y="31.5">R?</text>
<text x="71.5" y="35.3">18R</text>
<text x="92.6" y="32.3">NPN</text>
<text x="205.6" y="33.9">R?</text>
<text x="217.3" y="33.9">R?</text>
<text x="228.9" y="32.3">D?</text>
<text x="240.5" y="32.3">D?</text>
<text x="31.5" y="37.6">330R</text>
<text x="43.3" y="39">D?</text>
<text x="43.3" y="41.4">DIODE</text>
<text x="71.5" y="38.6">R?</text>
<text x="92.6" y="38.6">R?</text>
<text x="200.8" y="39.3">U9</text>
<text x="205.6" y="37.6">6.8K</text>
<text x="217.3" y="37.6">150R</text>
<text x="228.9" y="39.3">DIODE</text>
<text x="240.5" y="39.3">DIODE</text>
<text x="71.5" y="42.3">18R</text>
<text x="92.6" y="42.3">6.8R</text>
<text x="92.6" y="45.6">R?</text>
<text x="182" y="43.3">R?</text>
<text x="182" y="47">3.32K</text>
<text x="219.6" y="45.6">R?</text>
<text x="240.8" y="44">Q?</text>
<text x="240.8" y="46.3">NPN</text>
<text x="52.7" y="48.7">A3120</text>
<text x="92.6" y="53.4">Q?</text>
<text x="92.6" y="49.4">4.7R</text>
<text x="102.8" y="51.1">R?</text>
<text x="102.8" y="53.4">10K</text>
<text x="113.8" y="53.2">C?</text>
<text x="127.9" y="50.8">C60</text>
<text x="127.9" y="53.2">22u/50V</text>
<text x="139.7" y="50.8">C61</text>
<text x="139.7" y="53.2">CAP</text>
<text x="149.1" y="50.8">C64</text>
<text x="149.1" y="53.2">22u/50V</text>
<text x="160.9" y="50.8">C67</text>
<text x="160.9" y="53.2">CAP</text>
<text x="219.6" y="49.4">18R</text>
<text x="219.6" y="52.7">R?</text>
<text x="240.8" y="52.7">R?</text>
<text x="73.8" y="57.8">C?</text>
<text x="92.6" y="55.7">PNP</text>
<text x="113.8" y="55.5">CAP</text>
<text x="219.6" y="56.4">18R</text>
<text x="240.8" y="56.4">6.8R</text>
<text x="240.8" y="59.7">R?</text>
<text x="73.8" y="60.2">CAP</text>
<text x="198.5" y="62.8">A316J</text>
<text x="240.8" y="63.5">4.7R</text>
<text x="251" y="65.1">R?</text>
<text x="71.5" y="71.5">R?</text>
<text x="92.6" y="69.8">Q?</text>
<text x="222" y="71.9">C?</text>
<text x="240.8" y="67.5">Q?</text>
<text x="240.8" y="69.8">PNP</text>
<text x="251" y="67.5">10K</text>
<text x="262" y="67.2">C?</text>
<text x="262" y="69.6">CAP</text>
<text x="31.5" y="73.8">R?</text>
<text x="31.5" y="77.6">330R</text>
<text x="52.7" y="74.5">U12</text>
<text x="71.5" y="75.2">18R</text>
<text x="92.6" y="72.2">NPN</text>
<text x="222" y="74.3">CAP</text>
<text x="43.3" y="79">D?</text>
<text x="43.3" y="81.3">DIODE</text>
<text x="71.5" y="78.5">R?</text>
<text x="71.5" y="82.3">18R</text>
<text x="92.6" y="78.5">R?</text>
<text x="92.6" y="82.3">6.8R</text>
<text x="228.9" y="83.9">D?</text>
<text x="240.5" y="83.9">D?</text>
<text x="52.7" y="88.6">A3120</text>
<text x="92.6" y="85.5">R?</text>
<text x="92.6" y="89.3">4.7R</text>
<text x="205.6" y="85.5">R?</text>
<text x="205.6" y="89.3">6.8K</text>
<text x="217.3" y="85.5">R?</text>
<text x="217.3" y="89.3">150R</text>
<text x="92.6" y="93.3">Q?</text>
<text x="92.6" y="95.7">PNP</text>
<text x="102.8" y="90.9">R?</text>
<text x="102.8" y="93.3">10K</text>
<text x="113.8" y="93.1">C?</text>
<text x="113.8" y="95.4">CAP</text>
<text x="127.4" y="91.9">C70</text>
<text x="127.4" y="94.2">22u/50V</text>
<text x="139.2" y="91.9">C71</text>
<text x="139.2" y="94.2">CAP</text>
<text x="148.6" y="91.9">C76</text>
<text x="148.6" y="94.2">22u/50V</text>
<text x="160.4" y="91.9">C77</text>
<text x="160.4" y="94.2">CAP</text>
<text x="182" y="94.9">R?</text>
<text x="200.8" y="90.9">U10</text>
<text x="228.9" y="90.9">DIODE</text>
<text x="240.5" y="90.9">DIODE</text>
<text x="240.8" y="95.7">Q?</text>
<text x="73.8" y="97.8">C?</text>
<text x="73.8" y="100.1">CAP</text>
<text x="182" y="98.7">3.32K</text>
<text x="219.6" y="97.3">R?</text>
<text x="219.6" y="101">18R</text>
<text x="240.8" y="98">NPN</text>
<text x="219.6" y="104.3">R?</text>
<text x="240.8" y="104.3">R?</text>
<text x="31.5" y="113.7">R?</text>
<text x="71.5" y="111.4">R?</text>
<text x="92.6" y="109.7">Q?</text>
<text x="92.6" y="112.1">NPN</text>
<text x="219.6" y="108.1">18R</text>
<text x="240.8" y="108.1">6.8R</text>
<text x="240.8" y="111.4">R?</text>
<text x="31.5" y="117.5">330R</text>
<text x="43.3" y="118.9">D?</text>
<text x="52.7" y="114.5">U13</text>
<text x="71.5" y="115.2">18R</text>
<text x="71.5" y="118.5">R?</text>
<text x="92.6" y="118.5">R?</text>
<text x="198.5" y="114.5">A316J</text>
<text x="240.8" y="119.1">Q?</text>
<text x="240.8" y="115.2">4.7R</text>
<text x="251" y="116.8">R?</text>
<text x="251" y="119.1">10K</text>
<text x="262" y="118.9">C?</text>
<text x="43.3" y="121.3">DIODE</text>
<text x="71.5" y="122.2">18R</text>
<text x="92.6" y="122.2">6.8R</text>
<text x="92.6" y="125.5">R?</text>
<text x="222" y="123.6">C?</text>
<text x="222" y="125.9">CAP</text>
<text x="240.8" y="121.5">PNP</text>
<text x="262" y="121.3">CAP</text>
<text x="52.7" y="128.5">A3120</text>
<text x="92.6" y="129.2">4.7R</text>
<text x="102.8" y="130.9">R?</text>
<text x="127.4" y="131.8">C80</text>
<text x="139.2" y="131.8">C81</text>
<text x="148.6" y="131.8">C86</text>
<text x="160.4" y="131.8">C87</text>
<text x="73.8" y="137.7">C?</text>
<text x="92.6" y="133.2">Q?</text>
<text x="92.6" y="135.6">PNP</text>
<text x="102.8" y="133.2">10K</text>
<text x="113.8" y="133">C?</text>
<text x="113.8" y="135.3">CAP</text>
<text x="127.4" y="134.2">22u/50V</text>
<text x="139.2" y="134.2">CAP</text>
<text x="148.6" y="134.2">22u/50V</text>
<text x="160.4" y="134.2">CAP</text>
<text x="73.8" y="140.1">CAP</text>
<text x="57.4" y="146.7">R?</text>
<text x="69.2" y="146.7">R?</text>
<text x="80.7" y="145">D?</text>
<text x="92.5" y="145">D?</text>
<text x="183.9" y="148.3">C40</text>
<text x="195.7" y="148.3">C41</text>
<text x="205.1" y="148.3">C46</text>
<text x="216.8" y="148.3">C47</text>
<text x="235.6" y="148.3">C50</text>
<text x="247.4" y="148.3">C51</text>
<text x="256.8" y="148.3">C56</text>
<text x="268.6" y="148.3">C57</text>
<text x="52.7" y="152">U8</text>
<text x="57.4" y="150.4">6.8K</text>
<text x="69.2" y="150.4">150R</text>
<text x="80.7" y="152">DIODE</text>
<text x="92.5" y="152">DIODE</text>
<text x="183.9" y="150.6">22u/50V</text>
<text x="195.7" y="150.6">CAP</text>
<text x="205.1" y="150.6">22u/50V</text>
<text x="216.8" y="150.6">CAP</text>
<text x="235.6" y="150.6">22u/50V</text>
<text x="247.4" y="150.6">CAP</text>
<text x="256.8" y="150.6">22u/50V</text>
<text x="268.6" y="150.6">CAP</text>
<text x="33.9" y="156.1">R?</text>
<text x="33.9" y="159.8">3.32K</text>
<text x="71.5" y="158.3">R?</text>
<text x="92.6" y="156.7">Q?</text>
<text x="92.6" y="159.1">NPN</text>
<text x="71.5" y="162.2">18R</text>
<text x="71.5" y="165.5">R?</text>
<text x="92.6" y="165.5">R?</text>
<text x="71.5" y="169.2">18R</text>
<text x="92.6" y="169.2">6.8R</text>
<text x="92.6" y="172.5">R?</text>
<text x="50.3" y="175.5">A316J</text>
<text x="92.6" y="176.2">4.7R</text>
<text x="102.8" y="177.9">R?</text>
<text x="127.4" y="178.8">C30</text>
<text x="139.2" y="178.8">C31</text>
<text x="148.6" y="178.8">C36</text>
<text x="160.4" y="178.8">C37</text>
<text x="73.8" y="184.7">C?</text>
<text x="92.6" y="180.2">Q?</text>
<text x="92.6" y="182.6">PNP</text>
<text x="102.8" y="180.2">10K</text>
<text x="113.8" y="180">C?</text>
<text x="113.8" y="182.3">CAP</text>
<text x="127.4" y="181.1">22u/50V</text>
<text x="139.2" y="181.1">CAP</text>
<text x="148.6" y="181.1">22u/50V</text>
<text x="160.4" y="181.1">CAP</text>
<text x="73.8" y="187">CAP</text>
<text x="266.7" y="192">李和明</text>
<text x="266.7" y="189.6">2/3</text>
</g>
<g font-size="2.1" fill="#800000">
<text x="93.1" y="26.3">VU+</text>
<text x="23.5" y="35.7">G1'</text>
<text x="197.8" y="35.7">V+</text>
<text x="253.1" y="35.7">V</text>
<text x="209" y="39.3">E4</text>
<text x="237.3" y="36.9">V+</text>
<text x="25.9" y="47.5">G2'</text>
<text x="114.3" y="47.5">G1</text>
<text x="123.7" y="44">VU+</text>
<text x="145.5" y="44">E1</text>
<text x="174" y="45.1">G3'</text>
<text x="189.7" y="47.5">+5V</text>
<text x="190.5" y="42.8">G4'</text>
<text x="213" y="49.9">V+</text>
<text x="114.3" y="59.3">E1</text>
<text x="213" y="59.3">V-</text>
<text x="93.1" y="61.6">VU-</text>
<text x="124" y="60.5">VU-</text>
<text x="262.5" y="61.6">G4</text>
<text x="93.1" y="66.3">VV+</text>
<text x="23.5" y="75.7">G3'</text>
<text x="241.3" y="75.7">V-</text>
<text x="262.5" y="73.3">E4</text>
<text x="25.9" y="87.5">G4'</text>
<text x="114.3" y="87.5">G3</text>
<text x="123.2" y="85.1">VV+</text>
<text x="145.1" y="85.1">E3</text>
<text x="197.8" y="87.5">V+</text>
<text x="237.3" y="88.6">V+</text>
<text x="253.1" y="87.5">W</text>
<text x="190.5" y="94.5">G6'</text>
<text x="209" y="90.9">E6</text>
<text x="93.1" y="101.5">VV-</text>
<text x="114.3" y="99.2">E3</text>
<text x="123.4" y="101.5">VV-</text>
<text x="174" y="96.9">G5'</text>
<text x="189.7" y="99.2">+5V</text>
<text x="213" y="101.5">V+</text>
<text x="93.1" y="106.2">VW+</text>
<text x="213" y="110.9">V-</text>
<text x="262.5" y="113.3">G6</text>
<text x="23.5" y="115.6">G5'</text>
<text x="123" y="125">VW+</text>
<text x="145.1" y="125">E5</text>
<text x="262.5" y="125">E6</text>
<text x="25.9" y="127.4">G6'</text>
<text x="114.3" y="127.4">G5</text>
<text x="241.3" y="127.4">V-</text>
<text x="93.1" y="141.5">VW-</text>
<text x="114.3" y="139.1">E5</text>
<text x="123.2" y="141.5">VW-</text>
<text x="180.3" y="141.5">V+</text>
<text x="201.5" y="141.5">E4</text>
<text x="232.1" y="141.5">V+</text>
<text x="253.2" y="141.5">E6</text>
<text x="49.6" y="148.5">V+</text>
<text x="89.2" y="149.7">V+</text>
<text x="104.9" y="148.5">U</text>
<text x="42.3" y="155.5">G2'</text>
<text x="60.9" y="152">E2</text>
<text x="25.9" y="157.9">G1'</text>
<text x="41.7" y="160.3">+5V</text>
<text x="180.6" y="157.9">V-</text>
<text x="232.3" y="157.9">V-</text>
<text x="64.9" y="162.6">V+</text>
<text x="64.9" y="172">V-</text>
<text x="124" y="172">V+</text>
<text x="145.1" y="172">E2</text>
<text x="114.3" y="174.3">G2</text>
<text x="93.1" y="188.4">V-</text>
<text x="114.3" y="186.1">E2</text>
<text x="124.2" y="188.4">V-</text>
</g>
</svg>
